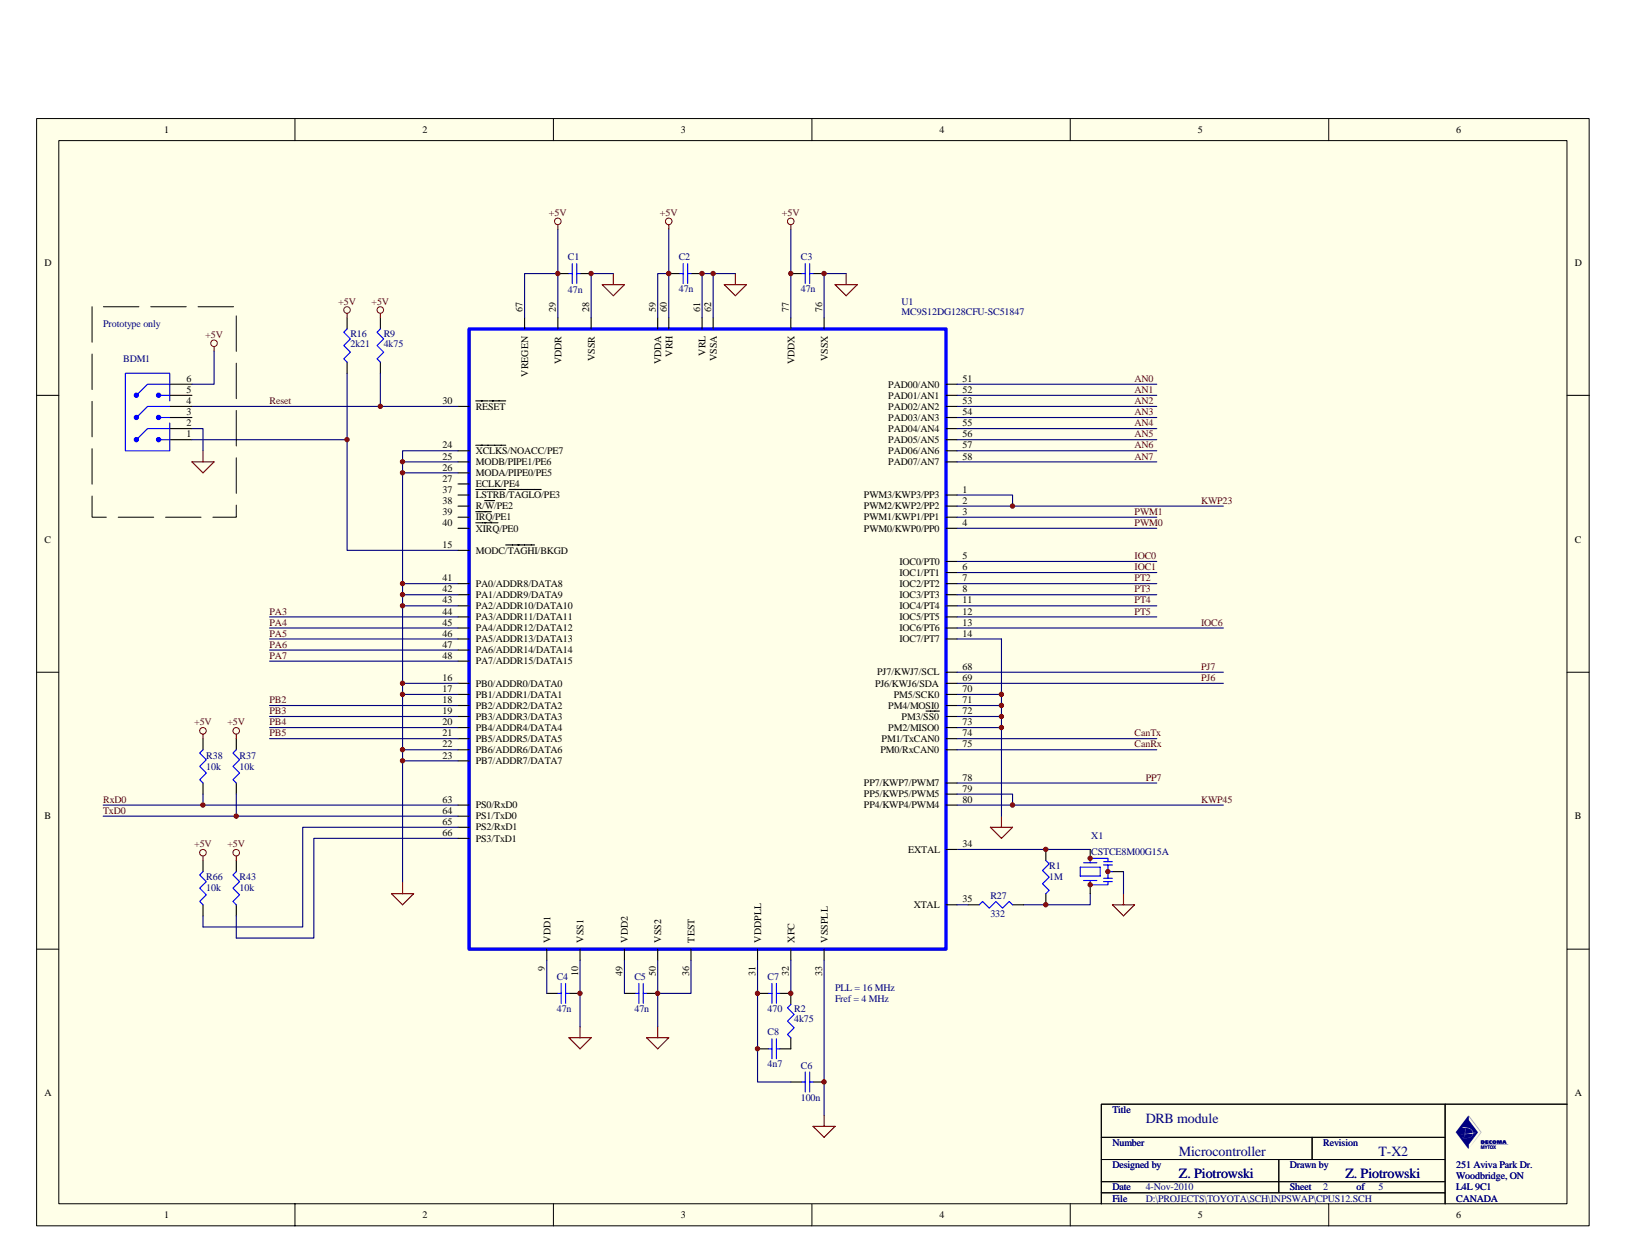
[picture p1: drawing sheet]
<svg xmlns="http://www.w3.org/2000/svg" width="279mm" height="216mm" viewBox="0 0 279 216" stroke-linecap="round" stroke-linejoin="round" font-family="sans-serif">
<path d="M6.3 20.4h266.6v190.1h-266.6z" fill="#ffffe8"/>
<g fill="none" stroke="#000" stroke-width=".17">
<path d="M6.3 20.4h266.6v190.1h-266.6zM10.1 24.2h259v182.6h-259zM50.7 20.4v3.8M95 20.4v3.8M139.4 20.4v3.8M183.8 20.4v3.8M228.2 20.4v3.8M6.3 67.9h3.8M269.1 67.9h3.8M6.3 115.5h3.8M269.1 115.5h3.8M6.3 163h3.8"/>
<path d="M269.1 163h3.8M189.1 195.3h59.1M189.1 199.2h59.1M219.6 199.2v5.7M225.3 195.3v3.9M248.2 189.7h-59.1v17.1M269.1 189.7h-20.9v17.1M50.7 206.8v3.8M95 206.8v3.8M139.4 206.8v3.8M183.8 206.8v3.8M189.1 204.9h59.1"/>
<path d="M189.1 203h59.1M228.2 206.8v3.8"/>
</g>
<g fill="none" stroke="#000" stroke-width=".19">
<path d="M59.6 54.6v1.9M65.3 54.6v1.9M90.1 54.6v1.9M95.8 54.6v1.9M95.8 47h1.9M99.6 47h1.9M101.5 54.6v1.9M112.9 54.6v1.9M114.9 54.6v1.9M114.9 47h1.9M118.7 47h1.9M120.6 54.6v1.9"/>
<path d="M122.5 54.6v1.9M135.8 54.6v1.9M135.8 47h1.9M139.6 47h1.9M141.5 54.6v1.9M29.1 69.8h3.9M29.1 66h3.9M29.1 67.9h3.9M29.1 71.7h3.9M29.1 73.6h3.9M29.1 75.5h3.9M59.6 62.2v1.9"/>
<path d="M65.3 62.2v1.9M78.7 77.4h1.9M78.7 79.3h1.9M78.7 69.8h1.9M81.7 76.5h5.1M81.7 68.9h2.1M84 68.9h2.8M162.5 77.4h1.9M162.5 79.3h1.9M162.5 69.8h1.9M162.5 66h1.9M162.5 67.9h1.9"/>
<path d="M162.5 71.7h1.9M162.5 73.6h1.9M162.5 75.5h1.9M78.7 85h1.9M78.7 86.9h1.9M78.7 88.8h1.9M78.7 90.7h1.9M78.7 94.5h1.9M78.7 81.2h1.9M78.7 83.1h1.9M81.7 84.1h5.1M81.7 87.9h2.7"/>
<path d="M81.7 89.8h3.8M83.2 86h1.7M86.8 93.6h5M87.4 84.1h5.5M162.5 85h1.9M162.5 86.9h1.9M162.5 88.8h1.9M162.5 90.7h1.9M162.5 96.4h1.9M162.5 98.3h1.9M78.7 100.2h1.9M78.7 102.2h1.9"/>
<path d="M78.7 104.1h1.9M78.7 106h1.9M78.7 107.9h1.9M78.7 109.7h1.9M78.7 117.4h1.9M78.7 119.3h1.9M78.7 111.7h1.9M78.7 113.6h1.9M162.5 100.2h1.9M162.5 102.2h1.9M162.5 104.1h1.9M162.5 106h1.9"/>
<path d="M162.5 107.9h1.9M162.5 109.7h1.9M162.5 117.4h1.9M162.5 119.3h1.9M162.5 115.5h1.9M34.9 126.9v1.9M34.9 134.5v1.9M40.6 126.9v1.9M40.6 134.5v1.9M78.7 121.2h1.9M78.7 123.1h1.9M78.7 125h1.9"/>
<path d="M78.7 126.9h1.9M78.7 128.8h1.9M78.7 130.7h1.9M78.7 138.3h1.9M159 122.1h2.3M162.5 121.2h1.9M162.5 123.1h1.9M162.5 125h1.9M162.5 126.9h1.9M162.5 128.8h1.9M162.5 138.3h1.9M162.5 134.5h1.9"/>
<path d="M162.5 136.4h1.9M34.9 147.8v1.9M34.9 155.4v1.9M40.6 147.8v1.9M40.6 155.4v1.9M78.7 140.2h1.9M78.7 142.1h1.9M78.7 144h1.9M162.5 145.9h1.9M162.5 155.4h1.9M166.3 155.4h1.9M173.9 155.4h1.9"/>
<path d="M179.6 145.9v1.9M179.6 153.5v1.9M187.2 145.9v1.9M187.2 151.6v1.9M191 149.7h1.9M93.9 163v1.9M93.9 170.6h1.9M97.7 170.6h1.9M99.6 163v1.9M107.2 163v1.9M107.2 170.6h1.9M111 170.6h1.9"/>
<path d="M112.9 163v1.9M118.7 163v1.9M130.1 163v1.9M130.1 170.6h1.9M133.9 170.6h1.9v1.9M135.8 163v1.9M135.8 178.2v1.9h-1.9M141.5 163v1.9M130.1 180.1h1.9M135.8 185.8h1.9M139.6 185.8h1.9"/>
</g>
<g fill="none" stroke="#00f" stroke-width=".19">
<path d="M59.6 56.5l-.6 .6 1.2 1.1-1.2 1.2 1.2 1.1-1.2 1.1 .6 .6M65.3 56.5l-.6 .6 1.2 1.1-1.2 1.2 1.2 1.1-1.2 1.1 .6 .6M97.7 47h.6M98.3 45.3v3.4M99 47h.6M99 45.3v3.4M116.8 47h.5M117.3 45.3v3.4M118.1 47h.6M118.1 45.3v3.4M137.7 47h.6M138.3 45.3v3.4"/>
<path d="M139 47h.6M139 45.3v3.4M27.2 71.7h1.9M27.2 67.9h1.9M27.2 75.5h1.9M29.1 68.9v-4.8h-7.6v13.3h7.6v-4.7M29.1 73.6h-3.8l-1.9 1.9M29.1 69.8h-3.8l-1.9 1.9M29.1 66h-3.8l-1.9 1.9M34.9 128.8l-.6 .5 1.1 1.2-1.1 1.1 1.1 1.2-1.1 1.1 .6 .6M40.6 128.8l-.6 .5 1.1 1.2-1.1 1.1 1.1 1.2-1.1 1.1 .6 .6M34.9 149.7l-.6 .6 1.1 1.1-1.1 1.1 1.1 1.2-1.1 1.1 .6 .6"/>
<path d="M40.6 149.7l-.6 .6 1.1 1.1-1.1 1.1 1.1 1.2-1.1 1.1 .6 .6M168.2 155.4l.5-.6 1.2 1.2 1.1-1.2 1.2 1.2 1.1-1.2 .6 .6M179.6 147.8l.6 .6-1.2 1.1 1.2 1.2-1.2 1.1 1.2 1.1-.6 .6M185.5 148.9h3.4v1.6h-3.4zM186.1 148.2h2.3M186.1 151.2h2.3M187.2 147.4h3.1v.6M187.2 147.8v.4M187.2 151.2v.4M189.5 151.4h1.5M189.5 150.9h1.5M189.5 148.6h1.5"/>
<path d="M189.5 148h1.5M190.3 151.4v.6h-3.1M190.3 149.7h.7M190.3 148.6v2.3M95.8 170.6h.6M96.4 168.9v3.4M97.1 170.6h.6M97.1 168.9v3.4M109.1 170.6h.6M109.7 168.9v3.4M110.5 170.6h.5M110.5 168.9v3.4"/>
<path d="M132 170.6h.6M132.6 168.9v3.4M132.6 178.4v3.4M133.3 170.6h.6M133.3 168.9v3.4M133.3 178.4v3.4M135.8 172.5l-.6 .6 1.2 1.1-1.2 1.2 1.2 1.1-1.2 1.2 .6 .5M132 180.1h.6M133.3 180.1h.6M137.7 185.8h.6M138.3 184.1v3.5M139 184.1v3.5"/>
<path d="M139 185.8h.6"/>
</g>
<g fill="none" stroke="#000080" stroke-width=".19">
<path d="M95.8 39.4v15.2M114.9 39.4v15.2M135.8 39.4v15.2M95.8 47h-5.7v7.6M105.3 47h-3.8v7.6M114.9 47h-2v7.6M122.5 47v7.6M126.3 47h-5.7v7.6M145.3 47h-3.8v7.6M33 73.6h1.9v3.8M33 69.8h45.7M33 75.5h26.6"/>
<path d="M36.8 60.3v5.7h-3.8M59.6 64.1v30.4h19.1M65.3 64.1v5.7M69.1 79.3h9.6M78.7 77.4h-9.6v74.2M164.4 69.8h34.2M164.4 71.7h34.2M164.4 73.6h34.2M164.4 75.5h34.2M164.4 77.4h34.2M164.4 67.9h34.2M164.4 79.3h34.2"/>
<path d="M164.4 66h34.2M69.1 81.2h9.6M164.4 85h9.5v1.9M164.4 88.8h34.2M164.4 90.7h34.2M164.4 96.4h34.2M164.4 98.3h34.2M164.4 86.9h45.7M46.3 106h32.4M46.3 113.6h32.4M46.3 107.9h32.4M46.3 109.7h32.4"/>
<path d="M46.3 111.7h32.4M69.1 102.2h9.6M69.1 104.1h9.6M69.1 117.4h9.6M69.1 119.3h9.6M69.1 100.2h9.6M164.4 109.7h7.6v30.5M164.4 102.2h34.2M164.4 104.1h34.2M164.4 106h34.2M164.4 107.9h45.7M164.4 117.4h45.7"/>
<path d="M164.4 119.3h7.6M164.4 100.2h34.2M164.4 115.5h45.7M17.7 138.3h61M34.9 136.4v1.9M40.6 136.4v3.8M46.3 126.9h32.4M46.3 121.2h32.4M46.3 123.1h32.4M46.3 125h32.4M69.1 128.8h9.6M69.1 130.7h9.6"/>
<path d="M164.4 136.4h9.5v1.9M164.4 128.8h34.2M164.4 126.9h34.2M164.4 134.5h34.2M164.4 138.3h45.7M164.4 121.2h7.6M164.4 123.1h7.6M164.4 125h7.6M17.7 140.2h61M78.7 142.1h-26.7v17.1h-17.1v-1.9M78.7 144h-24.8v17.1h-13.3v-3.8M164.4 145.9h22.8"/>
<path d="M164.4 155.4h1.9M187.2 153.5v1.9h-11.4M192.9 149.7v3.8M93.9 164.9v5.7M99.6 164.9v11.4M107.2 164.9v5.7M112.9 164.9v11.4M118.7 164.9v5.7h-5.8M130.1 164.9v20.9h5.7M135.8 164.9v5.7M141.5 164.9v26.7"/>
</g>
<g fill="#800000" stroke="#800000" stroke-width=".17">
<circle cx="190.3" cy="149.7" r=".38"/>
<circle cx="187.2" cy="152" r=".37"/>
<circle cx="187.2" cy="147.4" r=".38"/>
<circle cx="114.8" cy="47" r=".38"/>
<circle cx="120.6" cy="47" r=".38"/>
<circle cx="122.5" cy="47" r=".38"/>
<circle cx="135.8" cy="47" r=".38"/>
<circle cx="141.5" cy="47" r=".38"/>
<circle cx="99.6" cy="170.6" r=".38"/>
<circle cx="112.9" cy="170.6" r=".38"/>
<circle cx="141.5" cy="185.8" r=".38"/>
<circle cx="130.1" cy="170.6" r=".38"/>
<circle cx="130.1" cy="180.1" r=".37"/>
<circle cx="69.1" cy="128.8" r=".38"/>
<circle cx="69.1" cy="130.7" r=".38"/>
<circle cx="65.3" cy="69.8" r=".38"/>
<circle cx="69.1" cy="81.2" r=".38"/>
<circle cx="69.1" cy="79.3" r=".37"/>
<circle cx="59.6" cy="75.5" r=".38"/>
<circle cx="95.8" cy="47" r=".38"/>
<circle cx="101.5" cy="47" r=".38"/>
<circle cx="135.8" cy="170.6" r=".38"/>
<circle cx="69.1" cy="100.2" r=".38"/>
<circle cx="69.1" cy="102.1" r=".38"/>
<circle cx="69.1" cy="104" r=".38"/>
<circle cx="179.6" cy="155.4" r=".38"/>
<circle cx="179.6" cy="145.9" r=".38"/>
<circle cx="69.1" cy="117.4" r=".38"/>
<circle cx="69.1" cy="119.3" r=".38"/>
<circle cx="173.9" cy="86.9" r=".38"/>
<circle cx="173.9" cy="138.3" r=".38"/>
<circle cx="172" cy="119.3" r=".38"/>
<circle cx="172" cy="121.2" r=".38"/>
<circle cx="172" cy="123.1" r=".37"/>
<circle cx="172" cy="125" r=".38"/>
<circle cx="34.8" cy="138.3" r=".38"/>
<circle cx="40.6" cy="140.2" r=".38"/>
</g>
<path d="M80.6 56.5h81.9v106.5h-81.9z" fill="none" stroke="#00f" stroke-width=".57"/>
<g fill="none" stroke="#800000" stroke-width=".19">
<path d="M95.8 38.6v.8M114.9 38.6v.8M135.8 38.6v.8M36.8 59.5v.8M59.6 53.8v.8M65.3 53.8v.8M103.4 48.9h3.8l-1.9 1.9zM105.3 47v1.9M124.4 48.9h3.8l-1.9 1.9zM126.3 47v1.9M143.4 48.9h3.8l-1.9 1.9zM145.3 47v1.9"/>
<path d="M33 79.3h3.8l-1.9 1.9zM34.9 77.4v1.9M34.9 126.1v.8M40.6 126.1v.8M34.9 147v.8M40.6 147v.8M67.2 153.5h3.8l-1.9 1.9zM69.1 151.6v1.9M170.1 142.1h3.8l-1.9 1.9zM172 140.2v1.9M191 155.4h3.8l-1.9 1.9zM192.9 153.5v1.9"/>
<path d="M97.7 178.2h3.8l-1.9 1.9zM99.6 176.3v1.9M111 178.2h3.9l-2 1.9zM112.9 176.3v1.9M139.6 193.5h3.8l-1.9 1.8zM141.5 191.6v1.9"/>
</g>
<g fill="none" stroke="#800000" stroke-width=".17">
<circle cx="95.8" cy="38" r=".57"/>
<circle cx="114.8" cy="38" r=".57"/>
<circle cx="135.8" cy="38" r=".57"/>
<circle cx="36.8" cy="59" r=".57"/>
<circle cx="59.6" cy="53.2" r=".57"/>
<circle cx="65.3" cy="53.2" r=".57"/>
<circle cx="34.8" cy="125.5" r=".57"/>
<circle cx="40.6" cy="125.5" r=".57"/>
<circle cx="34.8" cy="146.5" r=".57"/>
<circle cx="40.6" cy="146.5" r=".57"/>
</g>
<g fill="#00f" stroke="#00f" stroke-width=".17">
<circle cx="27.2" cy="75.5" r=".38"/>
<circle cx="27.2" cy="71.7" r=".38"/>
<circle cx="27.2" cy="67.9" r=".38"/>
<circle cx="23.4" cy="75.5" r=".38"/>
<circle cx="23.4" cy="67.9" r=".38"/>
<circle cx="23.4" cy="71.7" r=".38"/>
</g>
<path d="M15.8 52.7v36.1h24.8v-36.1h-24.8" fill="none" stroke="#000" stroke-width=".17" stroke-dasharray="6.1 2"/>
<text font-size="5.7" fill="#000080" x="250.1" y="195.6">dy</text>
<g font-size="2.4" fill="#000080">
<text x="196.7" y="192.9">DRB module</text>
<text x="202.5" y="202.4">Z. Piotrowski</text>
<text x="202.5" y="198.6">Microcontroller</text>
<text x="231" y="202.4">Z. Piotrowski</text>
<text x="236.7" y="198.6">T-X2</text>
</g>
<g font-size="1.7">
<text x="28.2" y="22.8">1</text>
<text x="72.6" y="22.8">2</text>
<text x="116.9" y="22.8">3</text>
<text x="161.3" y="22.8">4</text>
<text x="205.7" y="22.8">5</text>
<text x="250.1" y="22.8">6</text>
<text x="7.6" y="45.6">D</text>
<text x="270.4" y="45.6">D</text>
<text x="89.7" y="53.6" transform="rotate(-90 89.7 53.6)">67</text>
<text x="95.5" y="53.6" transform="rotate(-90 95.5 53.6)">29</text>
<text x="101.2" y="53.6" transform="rotate(-90 101.2 53.6)">28</text>
<text x="112.6" y="53.6" transform="rotate(-90 112.6 53.6)">59</text>
<text x="114.5" y="53.6" transform="rotate(-90 114.5 53.6)">60</text>
<text x="120.2" y="53.6" transform="rotate(-90 120.2 53.6)">61</text>
<text x="122.1" y="53.6" transform="rotate(-90 122.1 53.6)">62</text>
<text x="135.5" y="53.6" transform="rotate(-90 135.5 53.6)">77</text>
<text x="141.2" y="53.6" transform="rotate(-90 141.2 53.6)">76</text>
<text x="32" y="65.6">6</text>
<text x="90.7" y="64.7" transform="rotate(-90 90.7 64.7)">VREGEN</text>
<text x="96.4" y="62.6" transform="rotate(-90 96.4 62.6)">VDDR</text>
<text x="102.1" y="62" transform="rotate(-90 102.1 62)">VSSR</text>
<text x="113.6" y="62.6" transform="rotate(-90 113.6 62.6)">VDDA</text>
<text x="115.5" y="61.3" transform="rotate(-90 115.5 61.3)">VRH</text>
<text x="121.2" y="61.1" transform="rotate(-90 121.2 61.1)">VRL</text>
<text x="123.1" y="62" transform="rotate(-90 123.1 62)">VSSA</text>
<text x="136.4" y="62.6" transform="rotate(-90 136.4 62.6)">VDDX</text>
<text x="142.1" y="62" transform="rotate(-90 142.1 62)">VSSX</text>
<text x="165.3" y="65.6">51</text>
<text x="32" y="71.3">3</text>
<text x="32" y="69.4">4</text>
<text x="32" y="67.5">5</text>
<text x="76" y="69.4">30</text>
<text x="81.7" y="70.4">RESET</text>
<text x="152.5" y="66.6">PAD00/AN0</text>
<text x="152.5" y="68.5">PAD01/AN1</text>
<text x="152.5" y="70.4">PAD02/AN2</text>
<text x="165.3" y="67.5">52</text>
<text x="165.3" y="69.4">53</text>
<text x="165.3" y="71.3">54</text>
<text x="32" y="75.1">1</text>
<text x="32" y="73.2">2</text>
<text x="76" y="77">24</text>
<text x="81.7" y="78">XCLKS/NOACC/PE7</text>
<text x="152.5" y="72.3">PAD03/AN3</text>
<text x="152.5" y="74.2">PAD04/AN4</text>
<text x="152.5" y="76.1">PAD05/AN5</text>
<text x="152.5" y="78">PAD06/AN6</text>
<text x="165.3" y="73.2">55</text>
<text x="165.3" y="75.1">56</text>
<text x="165.3" y="77">57</text>
<text x="76" y="78.9">25</text>
<text x="76" y="80.8">26</text>
<text x="76" y="82.7">27</text>
<text x="81.7" y="79.9">MODB/PIPE1/PE6</text>
<text x="81.7" y="81.8">MODA/PIPE0/PE5</text>
<text x="81.7" y="83.7">ECLK/PE4</text>
<text x="152.5" y="79.9">PAD07/AN7</text>
<text x="165.3" y="78.9">58</text>
<text x="76" y="84.6">37</text>
<text x="76" y="86.5">38</text>
<text x="76" y="88.4">39</text>
<text x="81.7" y="85.6">LSTRB/TAGLO/PE3</text>
<text x="81.7" y="87.5">R/W/PE2</text>
<text x="81.7" y="89.4">IRQ/PE1</text>
<text x="148.4" y="85.6">PWM3/KWP3/PP3</text>
<text x="148.4" y="87.5">PWM2/KWP2/PP2</text>
<text x="148.4" y="89.4">PWM1/KWP1/PP1</text>
<text x="165.3" y="84.6">1</text>
<text x="165.3" y="86.5">2</text>
<text x="165.3" y="88.4">3</text>
<text x="7.6" y="93.2">C</text>
<text x="76" y="94.1">15</text>
<text x="76" y="90.3">40</text>
<text x="81.7" y="95.1">MODC/TAGHI/BKGD</text>
<text x="81.7" y="91.3">XIRQ/PE0</text>
<text x="148.4" y="91.3">PWM0/KWP0/PP0</text>
<text x="165.3" y="90.3">4</text>
<text x="270.4" y="93.2">C</text>
<text x="76" y="99.8">41</text>
<text x="76" y="101.7">42</text>
<text x="81.7" y="100.8">PA0/ADDR8/DATA8</text>
<text x="154.5" y="97">IOC0/PT0</text>
<text x="154.5" y="98.9">IOC1/PT1</text>
<text x="154.5" y="100.8">IOC2/PT2</text>
<text x="165.3" y="96">5</text>
<text x="165.3" y="97.9">6</text>
<text x="165.3" y="99.8">7</text>
<text x="165.3" y="101.7">8</text>
<text x="76" y="103.7">43</text>
<text x="76" y="105.6">44</text>
<text x="76" y="107.5">45</text>
<text x="81.7" y="102.7">PA1/ADDR9/DATA9</text>
<text x="81.7" y="104.6">PA2/ADDR10/DATA10</text>
<text x="81.7" y="106.5">PA3/ADDR11/DATA11</text>
<text x="154.5" y="102.7">IOC3/PT3</text>
<text x="154.5" y="104.6">IOC4/PT4</text>
<text x="154.5" y="106.5">IOC5/PT5</text>
<text x="165.3" y="103.7">11</text>
<text x="165.3" y="105.6">12</text>
<text x="165.3" y="107.5">13</text>
<text x="76" y="109.4">46</text>
<text x="76" y="111.3">47</text>
<text x="76" y="113.2">48</text>
<text x="81.7" y="108.4">PA4/ADDR12/DATA12</text>
<text x="81.7" y="110.3">PA5/ADDR13/DATA13</text>
<text x="81.7" y="112.2">PA6/ADDR14/DATA14</text>
<text x="154.5" y="108.4">IOC6/PT6</text>
<text x="154.5" y="110.3">IOC7/PT7</text>
<text x="165.3" y="109.4">14</text>
<text x="76" y="117">16</text>
<text x="76" y="118.9">17</text>
<text x="81.7" y="117.9">PB0/ADDR0/DATA0</text>
<text x="81.7" y="119.8">PB1/ADDR1/DATA1</text>
<text x="81.7" y="114.1">PA7/ADDR15/DATA15</text>
<text x="150.3" y="117.9">PJ6/KWJ6/SDA</text>
<text x="150.6" y="116">PJ7/KWJ7/SCL</text>
<text x="153.5" y="119.8">PM5/SCK0</text>
<text x="165.3" y="118.9">70</text>
<text x="165.3" y="117">69</text>
<text x="165.3" y="115.1">68</text>
<text x="76" y="120.8">18</text>
<text x="76" y="122.7">19</text>
<text x="76" y="124.6">20</text>
<text x="81.7" y="121.7">PB2/ADDR2/DATA2</text>
<text x="81.7" y="123.6">PB3/ADDR3/DATA3</text>
<text x="81.7" y="125.5">PB4/ADDR4/DATA4</text>
<text x="152.5" y="121.7">PM4/MOSI0</text>
<text x="152.5" y="125.5">PM2/MISO0</text>
<text x="154.8" y="123.6">PM3/SS0</text>
<text x="165.3" y="122.7">72</text>
<text x="165.3" y="120.8">71</text>
<text x="165.3" y="124.6">73</text>
<text x="76" y="126.5">21</text>
<text x="76" y="128.4">22</text>
<text x="76" y="130.3">23</text>
<text x="81.7" y="127.4">PB5/ADDR5/DATA5</text>
<text x="81.7" y="129.3">PB6/ADDR6/DATA6</text>
<text x="81.7" y="131.2">PB7/ADDR7/DATA7</text>
<text x="151.2" y="129.3">PM0/RxCAN0</text>
<text x="151.4" y="127.4">PM1/TxCAN0</text>
<text x="165.3" y="128.4">75</text>
<text x="165.3" y="126.5">74</text>
<text x="76" y="137.9">63</text>
<text x="148.4" y="135">PP7/KWP7/PWM7</text>
<text x="148.4" y="136.9">PP5/KWP5/PWM5</text>
<text x="165.3" y="134.1">78</text>
<text x="165.3" y="136">79</text>
<text x="165.3" y="137.9">80</text>
<text x="7.6" y="140.7">B</text>
<text x="76" y="139.8">64</text>
<text x="76" y="141.7">65</text>
<text x="76" y="143.6">66</text>
<text x="81.7" y="138.8">PS0/RxD0</text>
<text x="81.7" y="140.7">PS1/TxD0</text>
<text x="81.7" y="142.6">PS2/RxD1</text>
<text x="148.4" y="138.8">PP4/KWP4/PWM4</text>
<text x="270.4" y="140.7">B</text>
<text x="81.7" y="144.5">PS3/TxD1</text>
<text x="156" y="146.5">EXTAL</text>
<text x="165.3" y="145.5">34</text>
<text x="156.9" y="156">XTAL</text>
<text x="165.3" y="155">35</text>
<text x="94.5" y="161.9" transform="rotate(-90 94.5 161.9)">VDD1</text>
<text x="100.2" y="161.9" transform="rotate(-90 100.2 161.9)">VSS1</text>
<text x="107.8" y="161.9" transform="rotate(-90 107.8 161.9)">VDD2</text>
<text x="113.6" y="161.9" transform="rotate(-90 113.6 161.9)">VSS2</text>
<text x="119.3" y="161.9" transform="rotate(-90 119.3 161.9)">TEST</text>
<text x="130.7" y="161.9" transform="rotate(-90 130.7 161.9)">VDDPLL</text>
<text x="136.4" y="161.9" transform="rotate(-90 136.4 161.9)">XFC</text>
<text x="142.1" y="161.9" transform="rotate(-90 142.1 161.9)">VSSPLL</text>
<text x="93.6" y="166.8" transform="rotate(-90 93.6 166.8)">9</text>
<text x="99.3" y="167.6" transform="rotate(-90 99.3 167.6)">10</text>
<text x="106.9" y="167.6" transform="rotate(-90 106.9 167.6)">49</text>
<text x="112.6" y="167.6" transform="rotate(-90 112.6 167.6)">50</text>
<text x="118.3" y="167.6" transform="rotate(-90 118.3 167.6)">36</text>
<text x="129.8" y="167.6" transform="rotate(-90 129.8 167.6)">31</text>
<text x="135.5" y="167.6" transform="rotate(-90 135.5 167.6)">32</text>
<text x="141.2" y="167.6" transform="rotate(-90 141.2 167.6)">33</text>
<text x="7.6" y="188.3">A</text>
<text x="270.4" y="188.3">A</text>
<text x="28.2" y="209.2">1</text>
<text x="72.6" y="209.2">2</text>
<text x="116.9" y="209.2">3</text>
<text x="161.3" y="209.2">4</text>
<text x="205.7" y="209.2">5</text>
<text x="250.1" y="209.2">6</text>
</g>
<g font-size="1.7" fill="#800000">
<text x="94.3" y="37.1">+5V</text>
<text x="113.3" y="37.1">+5V</text>
<text x="134.3" y="37.1">+5V</text>
<text x="58.1" y="52.3">+5V</text>
<text x="63.8" y="52.3">+5V</text>
<text x="35.2" y="58">+5V</text>
<text x="194.8" y="65.6">AN0</text>
<text x="46.3" y="69.4">Reset</text>
<text x="194.8" y="67.5">AN1</text>
<text x="194.8" y="69.4">AN2</text>
<text x="194.8" y="71.3">AN3</text>
<text x="194.8" y="73.2">AN4</text>
<text x="194.8" y="75.1">AN5</text>
<text x="194.8" y="77">AN6</text>
<text x="194.8" y="78.9">AN7</text>
<text x="194.8" y="88.4">PWM1</text>
<text x="206.3" y="86.5">KWP23</text>
<text x="194.8" y="90.3">PWM0</text>
<text x="194.8" y="96">IOC0</text>
<text x="194.8" y="97.9">IOC1</text>
<text x="194.8" y="99.8">PT2</text>
<text x="194.8" y="101.7">PT3</text>
<text x="46.3" y="105.6">PA3</text>
<text x="46.3" y="107.5">PA4</text>
<text x="194.8" y="103.7">PT4</text>
<text x="194.8" y="105.6">PT5</text>
<text x="206.3" y="107.5">IOC6</text>
<text x="46.3" y="109.4">PA5</text>
<text x="46.3" y="111.3">PA6</text>
<text x="46.3" y="113.2">PA7</text>
<text x="206.3" y="115.1">PJ7</text>
<text x="206.3" y="117">PJ6</text>
<text x="33.3" y="124.6">+5V</text>
<text x="39.1" y="124.6">+5V</text>
<text x="46.3" y="120.8">PB2</text>
<text x="46.3" y="122.7">PB3</text>
<text x="46.3" y="124.6">PB4</text>
<text x="46.3" y="126.5">PB5</text>
<text x="194.8" y="128.4">CanRx</text>
<text x="194.8" y="126.5">CanTx</text>
<text x="17.7" y="137.9">RxD0</text>
<text x="196.7" y="134.1">PP7</text>
<text x="206.3" y="137.9">KWP45</text>
<text x="17.7" y="139.8">TxD0</text>
<text x="33.3" y="145.5">+5V</text>
<text x="39.1" y="145.5">+5V</text>
</g>
<g font-size="1.7" fill="#000080">
<text x="97.5" y="44.7">C1</text>
<text x="116.6" y="44.7">C2</text>
<text x="137.5" y="44.7">C3</text>
<text x="97.5" y="50.4">47n</text>
<text x="116.6" y="50.2">47n</text>
<text x="137.5" y="50.2">47n</text>
<text x="154.8" y="52.3">U1</text>
<text x="17.7" y="56.1">Prototype only</text>
<text x="60.2" y="57.8">R16</text>
<text x="60.2" y="59.5">2k21</text>
<text x="65.9" y="57.8">R9</text>
<text x="65.9" y="59.5">4k75</text>
<text x="154.8" y="54.2">MC9S12DG128CFU-SC51847</text>
<text x="21.1" y="62.2">BDM1</text>
<text x="35.4" y="130.3">R38</text>
<text x="41.1" y="130.3">R37</text>
<text x="35.4" y="132.2">10k</text>
<text x="41.1" y="132.2">10k</text>
<text x="180.2" y="149.3">R1</text>
<text x="187.4" y="144.2">X1</text>
<text x="187.4" y="146.8">CSTCE8M00G15A</text>
<text x="35.4" y="151.2">R66</text>
<text x="35.4" y="153.1">10k</text>
<text x="41.1" y="151.2">R43</text>
<text x="41.1" y="153.1">10k</text>
<text x="170.1" y="154.4">R27</text>
<text x="180.2" y="151.2">1M</text>
<text x="170.1" y="157.5">332</text>
<text x="95.6" y="168.3">C4</text>
<text x="95.6" y="173.8">47n</text>
<text x="108.9" y="168.3">C5</text>
<text x="108.9" y="173.8">47n</text>
<text x="131.8" y="168.3">C7</text>
<text x="131.8" y="173.8">470</text>
<text x="136.4" y="173.8">R2</text>
<text x="143.4" y="170.2">PLL = 16 MHz</text>
<text x="143.4" y="172.1">Fref = 4 MHz</text>
<text x="131.8" y="177.8">C8</text>
<text x="136.4" y="175.6">4k75</text>
<text x="131.8" y="183.3">4n7</text>
<text x="137.5" y="183.5">C6</text>
<text x="137.5" y="189.1">100n</text>
<text x="191" y="191.2">Title</text>
<text x="191" y="196.8">Number</text>
<text x="227.2" y="196.8">Revision</text>
<text x="191" y="200.7">Designed by</text>
<text x="221.5" y="200.7">Drawn by</text>
<text x="250.1" y="200.7">251 Aviva Park Dr.</text>
<text x="250.1" y="202.6">Woodbridge, ON</text>
<text x="191" y="206.4">File</text>
<text x="191" y="204.5">Date</text>
<text x="196.7" y="204.5">4-Nov-2010</text>
<text x="196.7" y="206.4">D:\PROJECTS\TOYOTA\SCH\INPSWAP\CPUS12.SCH</text>
<text x="221.5" y="204.5">Sheet</text>
<text x="227.2" y="204.5">2</text>
<text x="232.9" y="204.5">of</text>
<text x="236.7" y="204.5">5</text>
<text x="250.1" y="204.5">L4L 9C1</text>
<text x="250.1" y="206.4">CANADA</text>
</g>
</svg>
